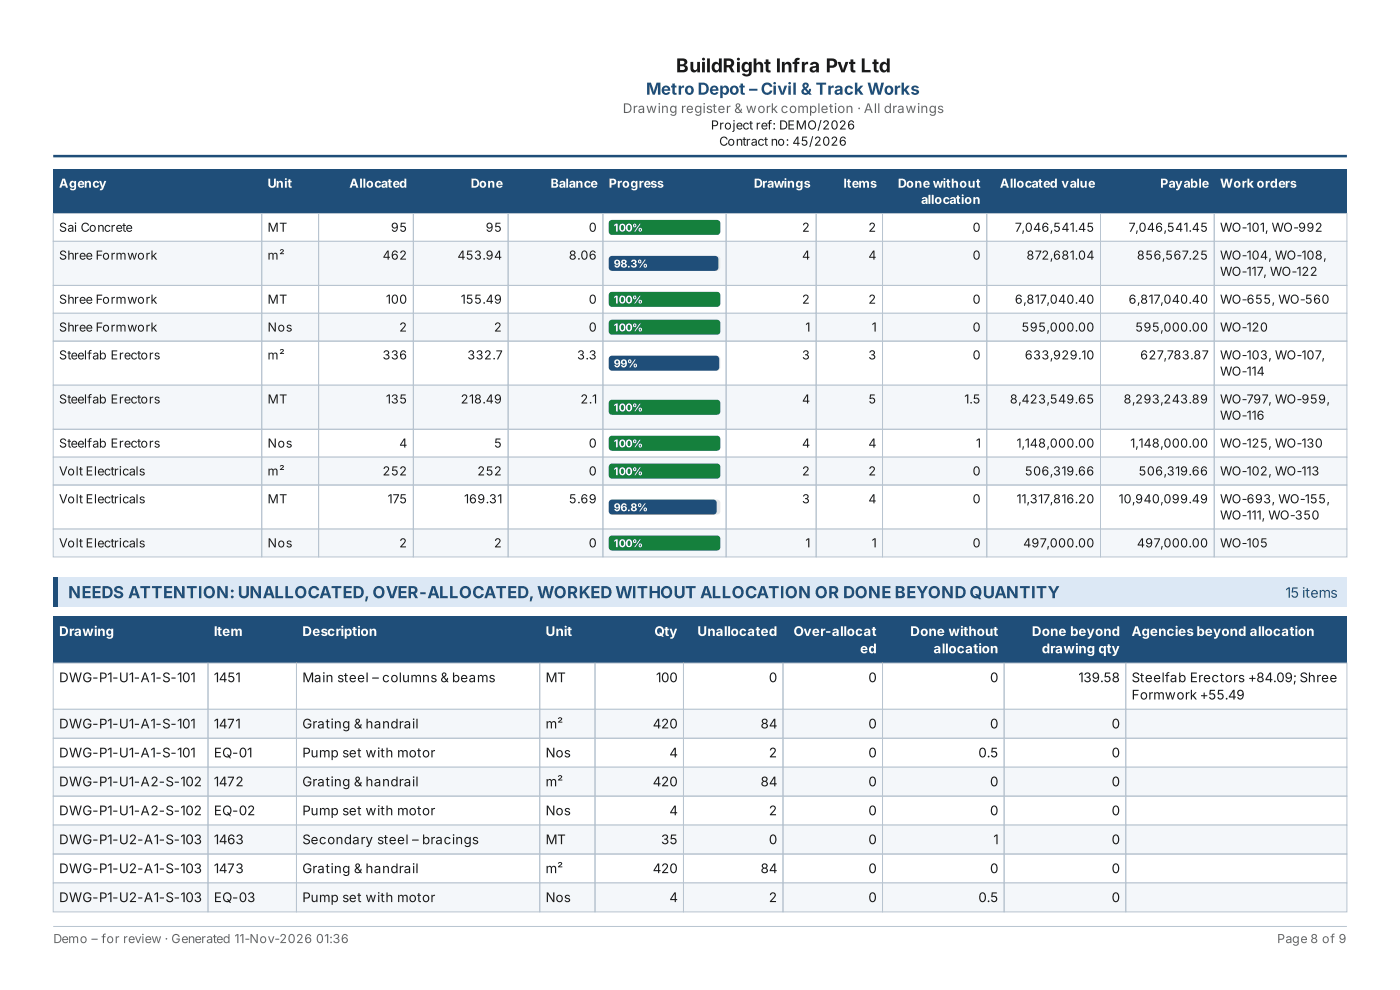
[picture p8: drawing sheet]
<svg xmlns="http://www.w3.org/2000/svg" width="297mm" height="210mm" viewBox="0 0 297 210" stroke-linecap="round" stroke-linejoin="round" font-family="sans-serif">
<path d="M11.3 33.1h274.4" fill="none" stroke="#1f4e79" stroke-width=".53"/>
<path d="M11.3 196.5h274.4" fill="none" stroke="#b8c4d0" stroke-width=".21"/>
<path d="M11.3 35.9h274.4v9.4h-274.4z" fill="#1f4e79"/>
<path d="M11.3 45.3h44.2v5.9h-44.2zM55.5 45.3h12.1v5.9h-12.1zM67.6 45.3h20.1v5.9h-20.1zM87.7 45.3h20.1v5.9h-20.1zM107.8 45.3h20.1v5.9h-20.1zM127.9 45.3h26.1v5.9h-26.1z" fill="none" stroke="#b8c4d0" stroke-width=".21"/>
<path d="M129.4 46.9l.5-.3h22.2a.71 .71 0 0 1 .7 .8v1.7a.71 .71 0 0 1-.7 .7h-22.2a.71 .71 0 0 1-.8-.7v-1.7z" fill="#e5e7eb"/>
<path d="M129.4 46.9l.5-.3h22.2a.71 .71 0 0 1 .7 .8v1.7a.71 .71 0 0 1-.7 .7h-22.2a.71 .71 0 0 1-.8-.7v-1.7z" fill="#15803d"/>
<path d="M154 45.3h19.2v5.9h-19.2zM173.2 45.3h14v5.9h-14zM187.2 45.3h22.1v5.9h-22.1zM209.3 45.3h24.2v5.9h-24.2zM233.5 45.3h24.1v5.9h-24.1zM257.6 45.3h28.2v5.9h-28.2z" fill="none" stroke="#b8c4d0" stroke-width=".21"/>
<path d="M11.3 51.2h274.4v9.3h-274.4z" fill="#f4f7fa"/>
<path d="M11.3 51.2h44.2v9.3h-44.2zM55.5 51.2h12.1v9.3h-12.1zM67.6 51.2h20.1v9.3h-20.1zM87.7 51.2h20.1v9.3h-20.1zM107.8 51.2h20.1v9.3h-20.1zM127.9 51.2h26.1v9.3h-26.1z" fill="none" stroke="#b8c4d0" stroke-width=".21"/>
<path d="M129.4 54.5l.5-.2h22.2a.71 .71 0 0 1 .7 .7v1.7a.71 .71 0 0 1-.7 .7h-22.2a.71 .71 0 0 1-.8-.7v-1.7z" fill="#e5e7eb"/>
<path d="M129.4 54.5l.5-.2h21.8a.71 .71 0 0 1 .7 .7v1.7a.71 .71 0 0 1-.7 .7h-21.8a.71 .71 0 0 1-.8-.7v-1.7z" fill="#1f4e79"/>
<path d="M154 51.2h19.2v9.3h-19.2zM173.2 51.2h14v9.3h-14zM187.2 51.2h22.1v9.3h-22.1zM209.3 51.2h24.2v9.3h-24.2zM233.5 51.2h24.1v9.3h-24.1zM257.6 51.2h28.2v9.3h-28.2zM11.3 60.5h44.2v5.9h-44.2zM55.5 60.5h12.1v5.9h-12.1zM67.6 60.5h20.1v5.9h-20.1zM87.7 60.5h20.1v5.9h-20.1zM107.8 60.5h20.1v5.9h-20.1zM127.9 60.5h26.1v5.9h-26.1z" fill="none" stroke="#b8c4d0" stroke-width=".21"/>
<path d="M129.4 62.1l.5-.2h22.2a.71 .71 0 0 1 .7 .7v1.8a.71 .71 0 0 1-.7 .7h-22.2a.71 .71 0 0 1-.8-.7v-1.8z" fill="#e5e7eb"/>
<path d="M129.4 62.1l.5-.2h22.2a.71 .71 0 0 1 .7 .7v1.8a.71 .71 0 0 1-.7 .7h-22.2a.71 .71 0 0 1-.8-.7v-1.8z" fill="#15803d"/>
<path d="M154 60.5h19.2v5.9h-19.2zM173.2 60.5h14v5.9h-14zM187.2 60.5h22.1v5.9h-22.1zM209.3 60.5h24.2v5.9h-24.2zM233.5 60.5h24.1v5.9h-24.1zM257.6 60.5h28.2v5.9h-28.2z" fill="none" stroke="#b8c4d0" stroke-width=".21"/>
<path d="M11.3 66.4h274.4v6h-274.4z" fill="#f4f7fa"/>
<path d="M11.3 66.4h44.2v6h-44.2zM55.5 66.4h12.1v6h-12.1zM67.6 66.4h20.1v6h-20.1zM87.7 66.4h20.1v6h-20.1zM107.8 66.4h20.1v6h-20.1zM127.9 66.4h26.1v6h-26.1z" fill="none" stroke="#b8c4d0" stroke-width=".21"/>
<path d="M129.4 68l.5-.2h22.2a.71 .71 0 0 1 .7 .7v1.8a.71 .71 0 0 1-.7 .7h-22.2a.71 .71 0 0 1-.8-.7v-1.8z" fill="#e5e7eb"/>
<path d="M129.4 68l.5-.2h22.2a.71 .71 0 0 1 .7 .7v1.8a.71 .71 0 0 1-.7 .7h-22.2a.71 .71 0 0 1-.8-.7v-1.8z" fill="#15803d"/>
<path d="M11.3 72.4h44.2v9.3h-44.2zM55.5 72.4h12.1v9.3h-12.1zM67.6 72.4h20.1v9.3h-20.1zM87.7 72.4h20.1v9.3h-20.1zM107.8 72.4h20.1v9.3h-20.1zM127.9 72.4h26.1v9.3h-26.1zM154 66.4h19.2v6h-19.2zM173.2 66.4h14v6h-14zM187.2 66.4h22.1v6h-22.1zM209.3 66.4h24.2v6h-24.2zM233.5 66.4h24.1v6h-24.1zM257.6 66.4h28.2v6h-28.2z" fill="none" stroke="#b8c4d0" stroke-width=".21"/>
<path d="M129.4 75.6l.5-.2h22.2a.71 .71 0 0 1 .7 .7v1.8a.71 .71 0 0 1-.7 .7h-22.2a.71 .71 0 0 1-.8-.7v-1.8z" fill="#e5e7eb"/>
<path d="M129.4 75.6l.5-.2h22a.71 .71 0 0 1 .7 .7v1.8a.71 .71 0 0 1-.7 .7h-22a.71 .71 0 0 1-.8-.7v-1.8z" fill="#1f4e79"/>
<path d="M154 72.4h19.2v9.3h-19.2zM173.2 72.4h14v9.3h-14zM187.2 72.4h22.1v9.3h-22.1zM209.3 72.4h24.2v9.3h-24.2zM233.5 72.4h24.1v9.3h-24.1zM257.6 72.4h28.2v9.3h-28.2z" fill="none" stroke="#b8c4d0" stroke-width=".21"/>
<path d="M11.3 81.7h274.4v9.4h-274.4z" fill="#f4f7fa"/>
<path d="M11.3 81.7h44.2v9.4h-44.2zM55.5 81.7h12.1v9.4h-12.1zM67.6 81.7h20.1v9.4h-20.1zM87.7 81.7h20.1v9.4h-20.1zM107.8 81.7h20.1v9.4h-20.1zM127.9 81.7h26.1v9.4h-26.1z" fill="none" stroke="#b8c4d0" stroke-width=".21"/>
<path d="M129.4 85l.5-.2h22.2a.71 .71 0 0 1 .7 .7v1.8a.71 .71 0 0 1-.7 .7h-22.2a.71 .71 0 0 1-.8-.7v-1.8z" fill="#e5e7eb"/>
<path d="M129.4 85l.5-.2h22.2a.71 .71 0 0 1 .7 .7v1.8a.71 .71 0 0 1-.7 .7h-22.2a.71 .71 0 0 1-.8-.7v-1.8z" fill="#15803d"/>
<path d="M11.3 91.1h44.2v5.9h-44.2zM55.5 91.1h12.1v5.9h-12.1zM67.6 91.1h20.1v5.9h-20.1zM87.7 91.1h20.1v5.9h-20.1zM107.8 91.1h20.1v5.9h-20.1zM127.9 91.1h26.1v5.9h-26.1zM154 81.7h19.2v9.4h-19.2zM173.2 81.7h14v9.4h-14zM187.2 81.7h22.1v9.4h-22.1zM209.3 81.7h24.2v9.4h-24.2zM233.5 81.7h24.1v9.4h-24.1zM257.6 81.7h28.2v9.4h-28.2z" fill="none" stroke="#b8c4d0" stroke-width=".21"/>
<path d="M129.4 92.6l.5-.2h22.2a.71 .71 0 0 1 .7 .7v1.8a.71 .71 0 0 1-.7 .7h-22.2a.71 .71 0 0 1-.8-.7v-1.8z" fill="#e5e7eb"/>
<path d="M129.4 92.6l.5-.2h22.2a.71 .71 0 0 1 .7 .7v1.8a.71 .71 0 0 1-.7 .7h-22.2a.71 .71 0 0 1-.8-.7v-1.8z" fill="#15803d"/>
<path d="M154 91.1h19.2v5.9h-19.2zM173.2 91.1h14v5.9h-14zM187.2 91.1h22.1v5.9h-22.1zM209.3 91.1h24.2v5.9h-24.2zM233.5 91.1h24.1v5.9h-24.1zM257.6 91.1h28.2v5.9h-28.2z" fill="none" stroke="#b8c4d0" stroke-width=".21"/>
<path d="M11.3 97h274.4v5.9h-274.4z" fill="#f4f7fa"/>
<path d="M11.3 97h44.2v5.9h-44.2zM55.5 97h12.1v5.9h-12.1zM67.6 97h20.1v5.9h-20.1zM87.7 97h20.1v5.9h-20.1zM107.8 97h20.1v5.9h-20.1zM127.9 97h26.1v5.9h-26.1z" fill="none" stroke="#b8c4d0" stroke-width=".21"/>
<path d="M129.4 98.5l.5-.2h22.2a.71 .71 0 0 1 .7 .7v1.8a.71 .71 0 0 1-.7 .7h-22.2a.71 .71 0 0 1-.8-.7v-1.8z" fill="#e5e7eb"/>
<path d="M129.4 98.5l.5-.2h22.2a.71 .71 0 0 1 .7 .7v1.8a.71 .71 0 0 1-.7 .7h-22.2a.71 .71 0 0 1-.8-.7v-1.8z" fill="#15803d"/>
<path d="M154 97h19.2v5.9h-19.2zM173.2 97h14v5.9h-14zM187.2 97h22.1v5.9h-22.1zM209.3 97h24.2v5.9h-24.2zM233.5 97h24.1v5.9h-24.1zM257.6 97h28.2v5.9h-28.2zM11.3 102.9h44.2v9.3h-44.2zM55.5 102.9h12.1v9.3h-12.1zM67.6 102.9h20.1v9.3h-20.1zM87.7 102.9h20.1v9.3h-20.1zM107.8 102.9h20.1v9.3h-20.1zM127.9 102.9h26.1v9.3h-26.1z" fill="none" stroke="#b8c4d0" stroke-width=".21"/>
<path d="M129.4 106.2l.5-.2h22.2a.71 .71 0 0 1 .7 .7v1.7a.71 .71 0 0 1-.7 .7h-22.2a.71 .71 0 0 1-.8-.7v-1.7z" fill="#e5e7eb"/>
<path d="M129.4 106.2l.5-.2h21.4a.71 .71 0 0 1 .7 .7v1.7a.71 .71 0 0 1-.7 .7h-21.4a.71 .71 0 0 1-.8-.7v-1.7z" fill="#1f4e79"/>
<path d="M154 102.9h19.2v9.3h-19.2zM173.2 102.9h14v9.3h-14zM187.2 102.9h22.1v9.3h-22.1zM209.3 102.9h24.2v9.3h-24.2zM233.5 102.9h24.1v9.3h-24.1zM257.6 102.9h28.2v9.3h-28.2z" fill="none" stroke="#b8c4d0" stroke-width=".21"/>
<path d="M11.3 112.2h274.4v5.9h-274.4z" fill="#f4f7fa"/>
<path d="M11.3 112.2h44.2v5.9h-44.2zM55.5 112.2h12.1v5.9h-12.1zM67.6 112.2h20.1v5.9h-20.1zM87.7 112.2h20.1v5.9h-20.1zM107.8 112.2h20.1v5.9h-20.1zM127.9 112.2h26.1v5.9h-26.1z" fill="none" stroke="#b8c4d0" stroke-width=".21"/>
<path d="M129.4 113.8l.5-.2h22.2a.71 .71 0 0 1 .7 .7v1.8a.71 .71 0 0 1-.7 .7h-22.2a.71 .71 0 0 1-.8-.7v-1.8z" fill="#e5e7eb"/>
<path d="M129.4 113.8l.5-.2h22.2a.71 .71 0 0 1 .7 .7v1.8a.71 .71 0 0 1-.7 .7h-22.2a.71 .71 0 0 1-.8-.7v-1.8z" fill="#15803d"/>
<path d="M154 112.2h19.2v5.9h-19.2zM173.2 112.2h14v5.9h-14zM187.2 112.2h22.1v5.9h-22.1zM209.3 112.2h24.2v5.9h-24.2zM233.5 112.2h24.1v5.9h-24.1zM257.6 112.2h28.2v5.9h-28.2z" fill="none" stroke="#b8c4d0" stroke-width=".21"/>
<path d="M11.3 122.4h274.4v6.3h-274.4z" fill="#dce8f5"/>
<g fill="#1f4e79">
<path d="M11.3 122.4h1v6.3h-1z"/>
<path d="M11.3 130.8h274.4v9.8h-274.4z"/>
</g>
<path d="M11.3 140.6h32.8v9.8h-32.8zM44.1 140.6h18.8v9.8h-18.8zM62.9 140.6h51.6v9.8h-51.6zM114.5 140.6h11.7v9.8h-11.7zM126.2 140.6h18.8v9.8h-18.8zM145 140.6h21.1v9.8h-21.1zM166.1 140.6h21.1v9.8h-21.1zM187.2 140.6h25.8v9.8h-25.8zM213 140.6h25.8v9.8h-25.8zM238.8 140.6h47v9.8h-47z" fill="none" stroke="#b8c4d0" stroke-width=".21"/>
<path d="M11.3 150.4h274.4v6.2h-274.4z" fill="#f4f7fa"/>
<g fill="none" stroke="#b8c4d0" stroke-width=".21">
<path d="M11.3 150.4h32.8v6.2h-32.8zM11.3 156.6h32.8v6.1h-32.8zM44.1 150.4h18.8v6.2h-18.8zM44.1 156.6h18.8v6.1h-18.8zM62.9 150.4h51.6v6.2h-51.6zM62.9 156.6h51.6v6.1h-51.6zM114.5 150.4h11.7v6.2h-11.7zM114.5 156.6h11.7v6.1h-11.7zM126.2 150.4h18.8v6.2h-18.8zM126.2 156.6h18.8v6.1h-18.8zM145 150.4h21.1v6.2h-21.1zM145 156.6h21.1v6.1h-21.1z"/>
<path d="M166.1 150.4h21.1v6.2h-21.1zM166.1 156.6h21.1v6.1h-21.1zM187.2 150.4h25.8v6.2h-25.8zM187.2 156.6h25.8v6.1h-25.8zM213 150.4h25.8v6.2h-25.8zM213 156.6h25.8v6.1h-25.8zM238.8 150.4h47v6.2h-47zM238.8 156.6h47v6.1h-47z"/>
</g>
<path d="M11.3 162.7h274.4v6.2h-274.4z" fill="#f4f7fa"/>
<g fill="none" stroke="#b8c4d0" stroke-width=".21">
<path d="M11.3 162.7h32.8v6.2h-32.8zM11.3 168.9h32.8v6.1h-32.8zM44.1 162.7h18.8v6.2h-18.8zM44.1 168.9h18.8v6.1h-18.8zM62.9 162.7h51.6v6.2h-51.6zM62.9 168.9h51.6v6.1h-51.6zM114.5 162.7h11.7v6.2h-11.7zM114.5 168.9h11.7v6.1h-11.7zM126.2 162.7h18.8v6.2h-18.8zM126.2 168.9h18.8v6.1h-18.8zM145 162.7h21.1v6.2h-21.1zM145 168.9h21.1v6.1h-21.1z"/>
<path d="M166.1 162.7h21.1v6.2h-21.1zM166.1 168.9h21.1v6.1h-21.1zM187.2 162.7h25.8v6.2h-25.8zM187.2 168.9h25.8v6.1h-25.8zM213 162.7h25.8v6.2h-25.8zM213 168.9h25.8v6.1h-25.8zM238.8 162.7h47v6.2h-47zM238.8 168.9h47v6.1h-47z"/>
</g>
<path d="M11.3 175h274.4v6.1h-274.4z" fill="#f4f7fa"/>
<g fill="none" stroke="#b8c4d0" stroke-width=".21">
<path d="M11.3 175h32.8v6.1h-32.8zM44.1 175h18.8v6.1h-18.8zM62.9 175h51.6v6.1h-51.6zM114.5 175h11.7v6.1h-11.7zM126.2 175h18.8v6.1h-18.8zM145 175h21.1v6.1h-21.1zM166.1 175h21.1v6.1h-21.1zM187.2 175h25.8v6.1h-25.8zM213 175h25.8v6.1h-25.8zM238.8 175h47v6.1h-47zM11.3 181.1h32.8v6.2h-32.8zM44.1 181.1h18.8v6.2h-18.8z"/>
<path d="M62.9 181.1h51.6v6.2h-51.6zM114.5 181.1h11.7v6.2h-11.7zM126.2 181.1h18.8v6.2h-18.8zM145 181.1h21.1v6.2h-21.1zM166.1 181.1h21.1v6.2h-21.1zM187.2 181.1h25.8v6.2h-25.8zM213 181.1h25.8v6.2h-25.8zM238.8 181.1h47v6.2h-47z"/>
</g>
<path d="M11.3 187.3h274.4v6.1h-274.4z" fill="#f4f7fa"/>
<path d="M11.3 187.3h32.8v6.1h-32.8zM44.1 187.3h18.8v6.1h-18.8zM62.9 187.3h51.6v6.1h-51.6zM114.5 187.3h11.7v6.1h-11.7zM126.2 187.3h18.8v6.1h-18.8zM145 187.3h21.1v6.1h-21.1zM166.1 187.3h21.1v6.1h-21.1zM187.2 187.3h25.8v6.1h-25.8zM213 187.3h25.8v6.1h-25.8zM238.8 187.3h47v6.1h-47z" fill="none" stroke="#b8c4d0" stroke-width=".21"/>
<text font-size="4.1" fill="#1a1a1a" x="143.4" y="15.3">BuildRight Infra Pvt Ltd</text>
<g font-size="3.5" fill="#1f4e79">
<text x="137.1" y="20.1">Metro Depot – Civil &amp; Track Works</text>
<text x="14.5" y="126.9">NEEDS ATTENTION:UNALLOCATED,OVER-ALLOCATED,WORKED WITHOUT ALLOCATION OR DONE BEYOND QUANTITY</text>
</g>
<text font-size="3" fill="#1f4e79" x="272.7" y="126.8">15 items</text>
<text font-size="2.8" fill="#666" x="132.1" y="24">Drawing register &amp; work completion · All drawings</text>
<g font-size="2.8" fill="#fff">
<text x="12.5" y="134.9">Drawing</text>
<text x="45.4" y="134.9">Item</text>
<text x="64.1" y="134.9">Description</text>
<text x="115.7" y="134.9">Unit</text>
<text x="138.8" y="134.9">Qty</text>
<text x="147.9" y="134.9">Unallocated</text>
<text x="168.4" y="134.9">Over-allocat</text>
<text x="193.1" y="134.9">Done without</text>
<text x="218.9" y="134.9">Done beyond</text>
<text x="240.1" y="134.9">Agencies beyond allocation</text>
<text x="182.5" y="138.6">ed</text>
<text x="198" y="138.6">allocation</text>
<text x="221" y="138.6">drawing qty</text>
</g>
<g font-size="2.8" fill="#1a1a1a">
<text x="12.5" y="144.7">DWG-P1-U1-A1-S-101</text>
<text x="45.4" y="144.7">1451</text>
<text x="64.1" y="144.7">Main steel – columns &amp; beams</text>
<text x="115.7" y="144.7">MT</text>
<text x="139.2" y="144.7">100</text>
<text x="163.1" y="144.7">0</text>
<text x="184.2" y="144.7">0</text>
<text x="210" y="144.7">0</text>
<text x="228.8" y="144.7">139.58</text>
<text x="240.1" y="144.7">Steelfab Erectors +84.09; Shree</text>
<text x="240.1" y="148.4">Formwork +55.49</text>
<text x="12.5" y="154.5">DWG-P1-U1-A1-S-101</text>
<text x="45.4" y="154.5">1471</text>
<text x="64.1" y="154.5">Grating &amp; handrail</text>
<text x="115.7" y="154.5">m²</text>
<text x="138.5" y="154.5">420</text>
<text x="161.4" y="154.5">84</text>
<text x="184.2" y="154.5">0</text>
<text x="210" y="154.5">0</text>
<text x="235.8" y="154.5">0</text>
<text x="12.5" y="160.6">DWG-P1-U1-A1-S-101</text>
<text x="45.4" y="160.6">EQ-01</text>
<text x="64.1" y="160.6">Pump set with motor</text>
<text x="115.7" y="160.6">Nos</text>
<text x="142" y="160.6">4</text>
<text x="163.1" y="160.6">2</text>
<text x="184.2" y="160.6">0</text>
<text x="207.6" y="160.6">0.5</text>
<text x="235.8" y="160.6">0</text>
<text x="12.5" y="166.8">DWG-P1-U1-A2-S-102</text>
<text x="45.4" y="166.8">1472</text>
<text x="64.1" y="166.8">Grating &amp; handrail</text>
<text x="115.7" y="166.8">m²</text>
<text x="138.5" y="166.8">420</text>
<text x="161.4" y="166.8">84</text>
<text x="184.2" y="166.8">0</text>
<text x="210" y="166.8">0</text>
<text x="235.8" y="166.8">0</text>
<text x="12.5" y="172.9">DWG-P1-U1-A2-S-102</text>
<text x="45.4" y="172.9">EQ-02</text>
<text x="64.1" y="172.9">Pump set with motor</text>
<text x="115.7" y="172.9">Nos</text>
<text x="142" y="172.9">4</text>
<text x="163.1" y="172.9">2</text>
<text x="184.2" y="172.9">0</text>
<text x="210" y="172.9">0</text>
<text x="235.8" y="172.9">0</text>
<text x="12.5" y="179.1">DWG-P1-U2-A1-S-103</text>
<text x="45.4" y="179.1">1463</text>
<text x="64.1" y="179.1">Secondary steel – bracings</text>
<text x="115.7" y="179.1">MT</text>
<text x="140.2" y="179.1">35</text>
<text x="163.1" y="179.1">0</text>
<text x="184.2" y="179.1">0</text>
<text x="210.7" y="179.1">1</text>
<text x="235.8" y="179.1">0</text>
<text x="12.5" y="185.2">DWG-P1-U2-A1-S-103</text>
<text x="45.4" y="185.2">1473</text>
<text x="64.1" y="185.2">Grating &amp; handrail</text>
<text x="115.7" y="185.2">m²</text>
<text x="138.5" y="185.2">420</text>
<text x="161.4" y="185.2">84</text>
<text x="184.2" y="185.2">0</text>
<text x="210" y="185.2">0</text>
<text x="235.8" y="185.2">0</text>
<text x="12.5" y="191.3">DWG-P1-U2-A1-S-103</text>
<text x="45.4" y="191.3">EQ-03</text>
<text x="64.1" y="191.3">Pump set with motor</text>
<text x="115.7" y="191.3">Nos</text>
<text x="142" y="191.3">4</text>
<text x="163.1" y="191.3">2</text>
<text x="184.2" y="191.3">0</text>
<text x="207.6" y="191.3">0.5</text>
<text x="235.8" y="191.3">0</text>
</g>
<g font-size="2.6" fill="#1a1a1a">
<text x="150.8" y="27.5">Project ref: DEMO/2026</text>
<text x="152.6" y="30.9">Contract no: 45/2026</text>
<text x="12.5" y="49.2">Sai Concrete</text>
<text x="56.8" y="49.2">MT</text>
<text x="82.9" y="49.2">95</text>
<text x="103" y="49.2">95</text>
<text x="124.9" y="49.2">0</text>
<text x="170.2" y="49.2">2</text>
<text x="184.2" y="49.2">2</text>
<text x="206.3" y="49.2">0</text>
<text x="215.3" y="49.2">7,046,541.45</text>
<text x="239.4" y="49.2">7,046,541.45</text>
<text x="258.8" y="49.2">WO-101, WO-992</text>
<text x="12.5" y="55.1">Shree Formwork</text>
<text x="56.8" y="55.1">m²</text>
<text x="81.2" y="55.1">462</text>
<text x="97" y="55.1">453.94</text>
<text x="120.7" y="55.1">8.06</text>
<text x="170.2" y="55.1">4</text>
<text x="184.2" y="55.1">4</text>
<text x="206.3" y="55.1">0</text>
<text x="217.8" y="55.1">872,681.04</text>
<text x="241.2" y="55.1">856,567.25</text>
<text x="258.8" y="55.1">WO-104, WO-108,</text>
<text x="258.8" y="58.5">WO-117, WO-122</text>
<text x="12.5" y="64.4">Shree Formwork</text>
<text x="56.8" y="64.4">MT</text>
<text x="81.9" y="64.4">100</text>
<text x="97.7" y="64.4">155.49</text>
<text x="124.9" y="64.4">0</text>
<text x="170.2" y="64.4">2</text>
<text x="184.2" y="64.4">2</text>
<text x="206.3" y="64.4">0</text>
<text x="215.3" y="64.4">6,817,040.40</text>
<text x="239.4" y="64.4">6,817,040.40</text>
<text x="258.8" y="64.4">WO-655, WO-560</text>
<text x="12.5" y="70.3">Shree Formwork</text>
<text x="56.8" y="70.3">Nos</text>
<text x="84.7" y="70.3">2</text>
<text x="104.8" y="70.3">2</text>
<text x="124.9" y="70.3">0</text>
<text x="170.9" y="70.3">1</text>
<text x="184.9" y="70.3">1</text>
<text x="206.3" y="70.3">0</text>
<text x="216.7" y="70.3">595,000.00</text>
<text x="240.8" y="70.3">595,000.00</text>
<text x="258.8" y="70.3">WO-120</text>
<text x="12.5" y="76.2">Steelfab Erectors</text>
<text x="56.8" y="76.2">m²</text>
<text x="81.2" y="76.2">336</text>
<text x="99.2" y="76.2">332.7</text>
<text x="122.4" y="76.2">3.3</text>
<text x="170.2" y="76.2">3</text>
<text x="184.2" y="76.2">3</text>
<text x="206.3" y="76.2">0</text>
<text x="217.4" y="76.2">633,929.10</text>
<text x="241.9" y="76.2">627,783.87</text>
<text x="258.8" y="76.2">WO-103, WO-107,</text>
<text x="258.8" y="79.7">WO-114</text>
<text x="12.5" y="85.6">Steelfab Erectors</text>
<text x="56.8" y="85.6">MT</text>
<text x="81.9" y="85.6">135</text>
<text x="97.7" y="85.6">218.49</text>
<text x="123.1" y="85.6">2.1</text>
<text x="170.2" y="85.6">4</text>
<text x="184.2" y="85.6">5</text>
<text x="204.6" y="85.6">1.5</text>
<text x="214.2" y="85.6">8,423,549.65</text>
<text x="238.4" y="85.6">8,293,243.89</text>
<text x="258.8" y="85.6">WO-797, WO-959,</text>
<text x="258.8" y="89">WO-116</text>
<text x="12.5" y="94.9">Steelfab Erectors</text>
<text x="56.8" y="94.9">Nos</text>
<text x="84.7" y="94.9">4</text>
<text x="104.8" y="94.9">5</text>
<text x="124.9" y="94.9">0</text>
<text x="170.2" y="94.9">4</text>
<text x="184.2" y="94.9">4</text>
<text x="207.1" y="94.9">1</text>
<text x="215.7" y="94.9">1,148,000.00</text>
<text x="239.8" y="94.9">1,148,000.00</text>
<text x="258.8" y="94.9">WO-125, WO-130</text>
<text x="12.5" y="100.8">Volt Electricals</text>
<text x="56.8" y="100.8">m²</text>
<text x="81.2" y="100.8">252</text>
<text x="101.3" y="100.8">252</text>
<text x="124.9" y="100.8">0</text>
<text x="170.2" y="100.8">2</text>
<text x="184.2" y="100.8">2</text>
<text x="206.3" y="100.8">0</text>
<text x="217.4" y="100.8">506,319.66</text>
<text x="241.5" y="100.8">506,319.66</text>
<text x="258.8" y="100.8">WO-102, WO-113</text>
<text x="12.5" y="106.8">Volt Electricals</text>
<text x="56.8" y="106.8">MT</text>
<text x="82.2" y="106.8">175</text>
<text x="98.5" y="106.8">169.31</text>
<text x="120.7" y="106.8">5.69</text>
<text x="170.2" y="106.8">3</text>
<text x="184.2" y="106.8">4</text>
<text x="206.3" y="106.8">0</text>
<text x="215.7" y="106.8">11,317,816.20</text>
<text x="237.3" y="106.8">10,940,099.49</text>
<text x="258.8" y="106.8">WO-693, WO-155,</text>
<text x="258.8" y="110.2">WO-111, WO-350</text>
<text x="12.5" y="116.1">Volt Electricals</text>
<text x="56.8" y="116.1">Nos</text>
<text x="84.7" y="116.1">2</text>
<text x="104.8" y="116.1">2</text>
<text x="124.9" y="116.1">0</text>
<text x="170.9" y="116.1">1</text>
<text x="184.9" y="116.1">1</text>
<text x="206.3" y="116.1">0</text>
<text x="217.1" y="116.1">497,000.00</text>
<text x="241.2" y="116.1">497,000.00</text>
<text x="258.8" y="116.1">WO-105</text>
</g>
<g font-size="2.6" fill="#fff">
<text x="12.5" y="39.8">Agency</text>
<text x="56.8" y="39.8">Unit</text>
<text x="74.1" y="39.8">Allocated</text>
<text x="99.9" y="39.8">Done</text>
<text x="116.8" y="39.8">Balance</text>
<text x="129.1" y="39.8">Progress</text>
<text x="159.9" y="39.8">Drawings</text>
<text x="178.9" y="39.8">Items</text>
<text x="190.5" y="39.8">Done without</text>
<text x="212.1" y="39.8">Allocated value</text>
<text x="246.1" y="39.8">Payable</text>
<text x="258.8" y="39.8">Work orders</text>
<text x="195.4" y="43.3">allocation</text>
</g>
<g font-size="2.6" fill="#666">
<text x="11.3" y="200">Demo – for review · Generated 11-Nov-2026</text>
<text x="67" y="200">01:36</text>
<text x="270.9" y="200">Page 8 of 9</text>
</g>
<g font-size="2.3" fill="#fff">
<text x="130.2" y="49.1">100%</text>
<text x="130.2" y="56.7">98.3%</text>
<text x="130.2" y="64.4">100%</text>
<text x="130.2" y="70.3">100%</text>
<text x="130.2" y="77.9">99%</text>
<text x="130.2" y="87.3">100%</text>
<text x="130.2" y="94.9">100%</text>
<text x="130.2" y="100.8">100%</text>
<text x="130.2" y="108.4">96.8%</text>
<text x="130.2" y="116.1">100%</text>
</g>
</svg>
